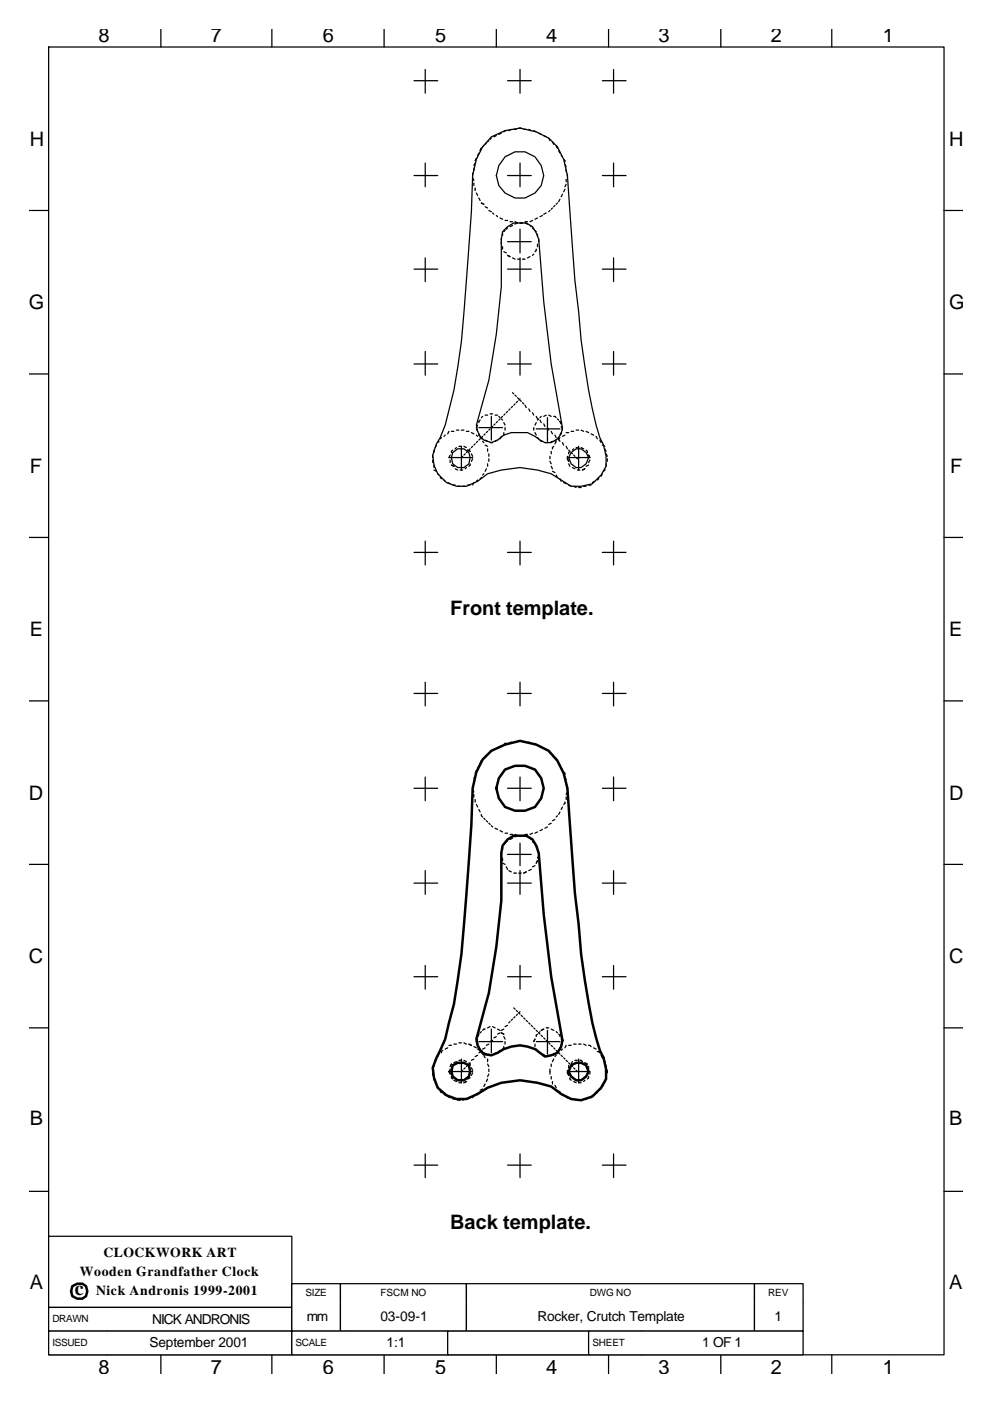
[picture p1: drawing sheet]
<svg xmlns="http://www.w3.org/2000/svg" width="210mm" height="297mm" viewBox="0 0 210 297" stroke-linecap="round" stroke-linejoin="round" font-family="sans-serif">
<g fill="none" stroke="#000" stroke-width=".26">
<path d="M10.3 10h190v277.2h-190zM34.1 6.2v3.8M57.7 6.2v3.8M81.5 6.2v3.8M105.3 6.2v3.8M129.1 6.2v3.8M152.9 6.2v3.8M176.5 6.2v3.8M6.3 44.6h4M200.3 44.6h4M6.3 79.3h4M200.3 79.3h4"/>
<path d="M6.3 113.9h4M200.3 113.9h4M6.3 148.6h4M200.3 148.6h4M6.3 183.3h4M200.3 183.3h4M6.3 217.9h4M200.3 217.9h4M6.3 252.6h4M200.3 252.6h4M34.1 287.2v4.1M57.7 287.2v4.1"/>
<path d="M81.5 287.2v4.1M105.3 287.2v4.1M129.1 287.2v4.1M152.9 287.2v4.1M176.5 287.2v4.1"/>
</g>
<path d="M10.3 262.1h51.6v15.1h-51.6z" fill-rule="evenodd" fill="#fff" stroke="#000" stroke-width=".26"/>
<path d="M61.9 272.2h10.3v3.9h-10.3z" fill-rule="evenodd" fill="#fff"/>
<path d="M61.9 276.1v-3.9h10.3v3.9" fill="none" stroke="#000" stroke-width=".26"/>
<path d="M72.2 272.2h26.8v3.9h-26.8z" fill-rule="evenodd" fill="#fff"/>
<path d="M72.2 276.1v-3.9h26.8v3.9" fill="none" stroke="#000" stroke-width=".26"/>
<path d="M99 272.2h61.1v3.9h-61.1z" fill-rule="evenodd" fill="#fff"/>
<path d="M99 276.1v-3.9h61.1v3.9" fill="none" stroke="#000" stroke-width=".26"/>
<path d="M160.1 272.2h10.3v3.9h-10.3z" fill-rule="evenodd" fill="#fff"/>
<path d="M160.1 276.1v-3.9h10.3v3.9" fill="none" stroke="#000" stroke-width=".26"/>
<path d="M10.3 277.2h13.5v5h-13.5z" fill-rule="evenodd" fill="#fff"/>
<path d="M23.8 277.2h-13.5v5h13.5" fill="none" stroke="#000" stroke-width=".26"/>
<path d="M23.8 277.2h38.1v5h-38.1z" fill-rule="evenodd" fill="#fff"/>
<path d="M23.8 277.2h38.1v5h-38.1" fill="none" stroke="#000" stroke-width=".26"/>
<path d="M61.9 276.1h10.3v6.1h-10.3z" fill-rule="evenodd" fill="#fff"/>
<path d="M61.9 276.1v6.1h10.3v-6.1" fill="none" stroke="#000" stroke-width=".26"/>
<path d="M72.2 276.1h26.8v6.1h-26.8z" fill-rule="evenodd" fill="#fff"/>
<path d="M72.2 276.1v6.1h26.8v-6.1" fill="none" stroke="#000" stroke-width=".26"/>
<path d="M99 276.1h61.1v6.1h-61.1z" fill-rule="evenodd" fill="#fff"/>
<path d="M99 276.1v6.1h61.1v-6.1" fill="none" stroke="#000" stroke-width=".26"/>
<path d="M160.1 276.1h10.3v6.1h-10.3z" fill-rule="evenodd" fill="#fff"/>
<path d="M160.1 276.1v6.1h10.3v-6.1" fill="none" stroke="#000" stroke-width=".26"/>
<path d="M10.3 282.2h12.5v5h-12.5z" fill-rule="evenodd" fill="#fff"/>
<path d="M22.8 282.2h-12.5v5h12.5" fill="none" stroke="#000" stroke-width=".26"/>
<path d="M22.8 282.2h39.1v5h-39.1z" fill-rule="evenodd" fill="#fff"/>
<path d="M22.8 282.2h39.1v5h-39.1" fill="none" stroke="#000" stroke-width=".26"/>
<path d="M61.9 282.2h11.4v5h-11.4z" fill-rule="evenodd" fill="#fff"/>
<path d="M73.3 282.2h-11.4v5h11.4" fill="none" stroke="#000" stroke-width=".26"/>
<path d="M73.3 282.2h21.7v5h-21.7z" fill-rule="evenodd" fill="#fff"/>
<path d="M73.3 282.2h21.7v5h-21.7" fill="none" stroke="#000" stroke-width=".26"/>
<path d="M95 282.2h29.9v5h-29.9z" fill-rule="evenodd" fill="#fff" stroke="#000" stroke-width=".26"/>
<path d="M124.9 282.2h11.4v5h-11.4z" fill-rule="evenodd" fill="#fff"/>
<path d="M136.3 282.2h-11.4v5h11.4" fill="none" stroke="#000" stroke-width=".26"/>
<path d="M136.3 282.2h34.1v5h-34.1z" fill-rule="evenodd" fill="#fff"/>
<g fill="none" stroke="#000" stroke-width=".26">
<path d="M87.8 17.1h5.1M90.2 14.7v5.1M107.7 17.1h5M110.3 14.7v5.1M127.8 17.1h5M130.2 14.7v5.1M87.8 37.2h5.1M90.2 34.6v5M100.3 36.7v.5M100.3 37.7l.2 .6M100.5 35.6v.6M100.5 38.8v.5"/>
<path d="M100.8 34.6l-.3 .5M100.8 39.9v.5M101.1 33.5l-.3 .5M101.6 32.5l-.3 .5M102.1 31.4l-.2 .5M102.7 30.9l-.3 .2M103.2 30.3l-.3 .3M103.7 29.8l-.2 .3M104.2 29l3-1.3 3.1-.5 3.5 .8 2.6 1.3 1.9 1.8 1.3 2.7 .8 3.4 1.6 22.2 .8 6.7a127.8 127.8 0 0 0 4.5 26.7l.8 1.6 .5 2.3v2.2l-1.1 1.8-1.8 1.9-2.4 .5h-2.1l-4.3-2.6-2.9-.8-3.7-.6-3.9 .6-2.9 .8-2.2 1.5a5.9 5.9 0 0 1-9.2-3.4l-.3-2.1 .8-2.4 .8-1.3 1.1-2.7a119.8 119.8 0 0 0 3.9-23.8 641.1 641.1 0 0 0 1.9-29.1l.8-3.4 1.3-2.7zM104.2 29.3l-.2 .2M105.3 28.8l-.5 .2M106.4 28.2l-.6 .3"/>
<path d="M107.2 33.2a5 5 0 0 1 7.9 2.7 5 5 0 0 1-5.8 6.1 5 5 0 0 1-3.9-3.7 5 5 0 0 1 1.8-5.1zM107.4 27.7h-.2l-.3 .3M107.7 37.2h5M108.5 27.4l-.6 .3M109 27.4h.5M110.1 27.2h.5M110.3 34.6v5M111.1 27.4h.6M112.2 27.4l.5 .3M113.2 27.7l.6 .3M114.3 28.2l.5 .3M115.4 28.8l.5 .2"/>
<path d="M116.4 29.3l.3 .5M117.2 30.1l.3 .5M118 30.9l.3 .5M118.5 31.9l.3 .6M119.1 33l.2 .2M119.6 33.8l.3 .2v.3M119.9 34.8l.2 .6M120.1 35.9v.5M120.1 38v.5M120.1 39.1l-.2 .5M120.4 37v.5M127.8 37.2h5"/>
<path d="M130.2 34.6v5M87.8 57.1h5.1M90.2 54.7v5M101.1 40.9l.2 .6M101.6 42l.3 .5M102.1 43l.6 .3M102.9 43.8l.6 .3M103.7 44.6l.5 .3M104.5 45.2l.3 .2M105.3 45.7l.3 .2M106.1 46.2l.5 .3M106.4 50.4v.6"/>
<path d="M106.4 51.2v.6M106.6 49.1l1.1-1 1.3-.8h2.7l1.3 .8 .8 1.3 .5 1.3 1.1 13.2 1.5 13.3 2.4 13.5a3.2 3.2 0 0 1-3.7 3.1l-3.7-2.1h-3.4l-1.6 .6-1.3 1-1.4 .5a3.6 3.6 0 0 1-3.1-3.7l2.6-9.5 1.6-9.8 1.1-10v-10.1zM106.6 49.4v.5M106.6 52.3v.5M106.9 53.4l.5 .2M107.2 46.7h.5M107.2 48.9l-.3 .2M107.7 48.3l-.3 .3M107.7 54.2l.5 .2M107.7 51.2h5M107.7 57.1h5M108.2 47h.5"/>
<path d="M108.7 47.8l-.5 .3M108.7 54.7l.6 .2M109.3 47l.5 .3h-.3l-.2 .2M109.8 54.9h.5M110.3 47.3h.6M110.3 48.6v5M110.3 54.7v5M110.9 54.9h.5M111.4 47h.5M111.4 47.3l.5 .2M112.4 47.8l.3 .3M112.4 54.4l-.5 .3"/>
<path d="M113 46.7l-.6 .3M113 48.3l.2 .3M113.2 53.9l-.2 .3M113.5 48.9l.3 .2M113.8 52.8v.3l-.3 .3M114 46.2l-.5 .3M114 49.7v.5M114 51.8v.5M114.3 50.7v.5M115.1 45.7l-.5 .2M115.9 45.2l-.5 .2M116.7 44.6l-.3 .3"/>
<path d="M117.2 44.1l-.3 .3M117.7 43.6l-.2 .2M118.3 43l-.3 .3M118.8 42.2l-.3 .6M119.3 41.2l-.2 .5M119.9 40.1l-.3 .6M127.8 57.1h5M130.2 54.7v5M87.8 77.2h5.1M90.2 74.5v5.1M107.7 77.2h5M110.3 74.5v5.1"/>
<path d="M127.8 77.2h5M130.2 74.5v5.1M91.8 96.5v.5M91.8 97.5v.6M92.1 95.4v.6M92.1 98.6v.5M92.1 99.7l.5 .2M92.6 94.4l-.3 .5M93.1 93.6l-.2 .2M93.7 92.8l-.3 .2M94.5 92.3l-.3 .2M95.2 91.5l-.2 .5"/>
<path d="M95.5 96.5l-.3 .5h5.1M95.5 97.5v.6M95.8 98.6l.5 .3M95.8 91.5h.5M96 96l1.1-.8h1.3l1.1 .8 .2 1-.2 1.3-1.1 .8h-1.3l-1.1-.8-.2-1.3zM96 95.4l-.2 .3v.3M96.6 99.4l.5 .3M96.8 94.9l-.2 .3M96.8 91.2h.6M97.4 94.6h.5v5.1M97.6 99.7h.6M97.9 91.2h.5"/>
<path d="M98.2 96.7l-.3 .3M98.4 94.6l.6 .3M98.7 96.2l-.3 .3M99 99.1l-.3 .3M99 91.5h.5M99.2 95.4l.5 .3M99.2 95.7l-.2 .3M99.7 98.3v.3l-.2 .3M99.7 95.2l-.2 .2M100 96.2l.3 .5M100 91.7l.5 .3M100.3 97.3l-.3 .5"/>
<path d="M100.3 94.6l-.3 .3M100.8 94.1l-.3 .3M101.1 92.3l.2 .2M101.1 90.9l.2 .6M101.3 90.1l-.2 .6M101.3 93.6l-.2 .2M101.6 90.7h5M101.6 92v.3l.3 .2M101.9 92.8l.2 .2M101.9 89.1l-.3 .2v.3M101.9 93l-.3 .3M102.4 93.6l.3 .2"/>
<path d="M102.4 88.3l-.3 .2M102.4 92.5l-.3 .3 .3 .2M102.9 94.4l.6 .2M102.9 88h.6M102.9 93.3l.6 .3M102.9 92l-.2 .3M103.2 99.4l-.3 .5M103.5 95.2v.5M103.5 98.3v.6M103.5 91.5l-.3 .2M103.7 96.2v.5M103.7 97.3v.5"/>
<path d="M104 87.8h.5M104 93.8h.5M104 90.9l-.3 .3M104.2 88.3v5M104.5 90.4l-.3 .3M105 88h.6M105 89.9l-.2 .2M105.6 93.3l-.6 .3M105.6 89.3l-.3 .3M105.8 88.3l.3 .2M106.1 88.8l-.3 .3M106.4 88.8l.2 .3"/>
<path d="M106.4 92.5l-.3 .5M106.6 88.3l-.2 .2M106.9 89.6l.3 .5M106.9 91.7v.6M107.2 90.7v.5M107.2 87.8l-.3 .2M107.7 87.2l-.3 .3M108.2 86.7l-.3 .3M108.7 86.2l-.2 .2M108.7 83.3l.3 .2M109.3 85.6l-.3 .3M109.3 83.8l.2 .2"/>
<path d="M109.8 85.1l-.3 .3M109.8 84.3l.3 .3M110.3 84.6l-.2 .2M110.3 84.8l.3 .3M110.9 85.4l.2 .2M111.4 85.9l.3 .5M112.2 86.7l.2 .5M113 87.5l.2 .5M113.2 90.7v.5M113.5 91.7l.3 .6M113.8 89.6l-.3 .5M113.8 88.3l.2 .5"/>
<path d="M113.8 90.9h5M114 92.8l.3 .2M114.3 88.8l-.3 .3M114.6 93.3l.2 .3h.3M114.6 89.1l.2 .5M114.8 88.3l-.2 .2M115.4 89.9l.2 .5M115.6 93.8h.6M115.9 88l-.5 .3M116.2 90.7l.2 .5M116.2 88.5v5.1M116.4 88l.5 .3"/>
<path d="M116.7 96.7v.6M116.7 97.8l.2 .5M116.9 95.7v.5M116.9 98.9l.3 .5M116.9 91.5l.3 .5M117.2 99.9l.5 .3M117.2 93.6l-.5 .2M117.5 94.6l-.3 .3v.3M117.5 88.3h.2l.3 .2M117.7 92.3l.3 .5M118 93.6l-.3 .5M118 93.3l-.3 .3"/>
<path d="M118.3 88.8l.2 .3M118.5 93v.3M118.5 92.8l-.2 .2M118.5 93l.3 .6M118.8 92.8l-.3 .2M118.8 89.3l.3 .6M119.1 90.4l.2 .8M119.1 91.7l-.3 .6M119.3 93.8l.3 .6M119.9 92.3l-.6 .2M120.1 91.7h.5M120.1 94.6l.3 .6"/>
<path d="M120.4 96.7v.6l.2 .5M120.6 95.4l.3 .3-.3 .3v.2M120.6 98.3l.3 .6M121.2 96l1-.8h1.1l1.1 .8 .5 1-.5 1.3-1.1 .8h-1.1l-1-.8-.6-1.3zM121.2 91.5h.5M121.2 96l.2 .2M121.4 99.1l.6 .3M121.7 95.2l-.3 .2M121.7 96.5l.3 .2M122.2 94.9h.6M122.2 91.2h.6M122.2 97l.3 .3"/>
<path d="M122.5 99.7h.5M122.8 94.6v5.1M123.3 94.9l.5 .3M123.3 91.2l.5 .3M124.1 99.4l-.5 .3M124.4 95.4l.2 .3v.3M124.4 91.5l.5 .2M124.9 96.5l.2 .5h-4.7M124.9 98.6l-.5 .3M125.1 97.5l-.2 .6M125.4 92l.5 .3M126.5 92.5l.2 .5"/>
<path d="M127.3 93.3l.2 .5M127.8 94.4l.5 .2M128.3 95.2l.3 .5M128.3 99.4v.3l-.2 .2M128.6 96.2l.3 .5M128.6 98.3v.6M128.9 97.3v.5M87.8 117.1h5.1M90.2 114.7v5.1M92.9 100.5l.2 .2M93.4 101.2l.3 .3M94.2 101.8l.3 .2"/>
<path d="M95 102.3l.5 .3M96 102.8h.6M97.1 103.1h.5M98.2 103.1h.5M99.2 102.8h.5M100.5 102.3l-.2 .5M101.3 101.8l-.2 .2M102.1 101.2l-.2 .3M102.7 100.5l-.3 .2M107.7 117.1h5M110.3 114.7v5.1M118 100.7l.3 .5"/>
<path d="M118.8 101.5l.3 .5M119.6 102.3l.5 .3M120.6 102.8l.6 .3M121.7 103.1l.5 .3M122.8 103.4h.5M123.8 103.1h.6M124.9 102.8h.5M126.2 102l-.5 .3M127 101.2v.3l-.3 .3M127.8 100.5l-.3 .5M127.8 117.1h5M130.2 114.7v5.1"/>
<path d="M87.8 147h5.1M90.2 144.6v5.1M103.7 159.7l-.2 .3M104.2 159.2l-.2 .3M105.3 158.7l-.5 .2M106.4 158.1l-.6 .3M107.4 157.6h-.2l-.3 .3M107.7 147h5M108.5 157.3l-.6 .3M109 157.3h.5M110.1 157.1h.5M110.3 144.6v5.1"/>
<path d="M111.1 157.3h.6M112.2 157.3l.5 .3M113.2 157.6l.6 .3M114.3 158.1l.5 .3M115.4 158.7l.5 .2M116.4 159.2l.3 .5M117.2 160l.3 .5M127.8 147h5M130.2 144.6v5.1M87.8 167.1h5.1M90.2 164.7v5.1M100.3 166.6v.5"/>
<path d="M100.3 167.4l.2 .5M100.5 165.5v.6M100.5 168.5v.5M100.8 169.5v.5M100.8 164.5l-.3 .5M101.1 163.4l-.3 .6M101.1 170.6l.2 .5M101.6 162.4l-.3 .5M101.6 171.6l.3 .6M102.1 161.3l-.2 .5M102.1 172.7v.2l.3 .3M102.7 160.8l-.3 .2"/>
<path d="M102.7 173.5l.2 .2M103.2 160.2l-.3 .3M103.2 174l.3 .3M103.7 174.5l.3 .3M104.2 175.1l.3 .2M105 175.6l.6 .3M106.1 176.1l.5 .3M106.6 179.6v.5M107.2 176.7h.5M107.2 178.8l-.3 .2M107.7 167.1h5M107.7 178.2l-.3 .3"/>
<path d="M108.2 176.9h.5M108.7 177.7l-.5 .3M109.3 176.9l.5 .3h-.3l-.2 .2M110.3 164.7v5.1M110.3 178.8v4.7M110.3 177.2h.6M111.4 176.9h.5M111.4 177.2l.5 .2M112.4 177.7l.3 .3M113 176.7l-.6 .2M113 178.5l.5 .3M113.8 179.3l.2 .3v.2"/>
<path d="M114 176.4l-.5 .3M115.1 175.9l-.5 .2M116.2 175.3l-.6 .3M116.9 174.5l-.5 .3M117.7 173.7l-.5 .3M118 160.8l.3 .5M118.3 172.9l-.3 .3M118.5 161.8l.3 .6M118.8 172.2l-.3 .5M119.1 162.9l.2 .3M119.3 171.1l-.2 .5M119.6 163.7l.3 .3v.2"/>
<path d="M119.9 170v.3l-.3 .3M119.9 164.7l.2 .6M120.1 165.8v.5M120.1 169v.5M120.4 166.9v.5M120.4 167.9l-.3 .6M127.8 167.1h5M130.2 164.7v5.1M87.8 187.2h5.1M90.2 184.6v5M106.4 180.6v.8M106.6 181.9v.6"/>
<path d="M106.6 183l.6 .3M107.4 183.8l.3 .5M107.7 181.2h5M107.7 187.2h5M107.9 184.6l.6 .3M109 185.1h.5M110.1 185.1h.5M110.3 184.6v5M111.7 184.9l-.6 .2M112.7 184.3l-.5 .3M113.5 183.5l-.5 .3M114 180.4l.3 .5"/>
<path d="M114 182.5l-.2 .5M114.3 181.4l-.3 .5M127.8 187.2h5M130.2 184.6v5M87.8 207.1h5.1M90.2 204.7v5M101.6 219.3l-.3 .5M102.1 218.7l-.2 .3M102.9 218.2h-.2l-.3 .3M104 217.7l-.5 .2M104.2 218.2v5M104.5 217.7l.5 .2"/>
<path d="M105.3 219.8l-.5 .2M105.6 218.2l.5 .3M106.1 219l-.5 .3M106.4 219l.5 .3M106.9 219.8l.3 .5M106.9 218.2l-.5 .3M107.7 217.4l-.5 .3M107.7 207.1h5M108.2 216.6l-.3 .3M108.7 216.1l-.2 .2M109 213.7l.3 .3M109.3 215.5l-.3 .3"/>
<path d="M109.5 214.2l.3 .3M109.8 215l-.3 .3M110.3 204.7v5M110.3 214.5l-.2 .3 .2 .2M110.6 215.3l.3 .2M111.1 215.8l.3 .3M111.7 216.3l.2 .3M112.2 216.9l.2 .2M112.7 217.4l.3 .3M113.2 217.9l.3 .3M113.8 218.5l.2 .2M114 219.3l-.2 .2v.3"/>
<path d="M114.6 218.7l-.3 .3 .3 .3M114.8 219.5l.3 .3M115.4 218.2l-.6 .3M115.9 217.9h.5M116.2 218.5v5M116.9 218.2l.6 .3M118 218.7l.3 .3M118.5 219.3l.3 .2v.3M127.8 207.1h5M130.2 204.7v5M91.8 226.7v.5M91.8 227.5v.5"/>
<path d="M92.1 225.6v.5M92.1 228.5v.5M92.3 229.6l.3 .5M92.6 224.5l-.3 .3v.3M92.9 230.4l.2 .5M93.1 223.5l-.2 .5M93.4 231.4l.3 .3M93.9 222.7l-.2 .3v.2M94.2 232l.3 .2M95 222.2l-.5 .2M95 232.5l.5 .2M95.2 227.2l.3 .5"/>
<path d="M95.2 221.6h.6M95.2 227.2h5.1M95.5 226.7l-.3 .5M95.8 228.2v.3l.2 .3M95.8 225.6l-.3 .5M96 233h.6M96.3 229l.5 .3M96.3 221.4h.5M96.8 225.1l-.5 .2M97.1 233.3h.5M97.4 224.8h.5M97.4 221.1h.5"/>
<path d="M97.9 224.5v5.1h-.5M98.2 226.9l-.3 .3M98.4 224.8l.6 .3M98.4 221.1l.6 .3M98.7 233l-.5 .3M98.7 226.4l-.3 .3M99 229.3l-.6 .3M99.2 225.9l-.2 .2M99.5 225.3l.2 .3v.3M99.5 221.4l.5 .2M99.7 228.5l-.5 .3M99.7 232.7l-.5 .3"/>
<path d="M99.7 225.3l-.2 .3M100 226.4l.3 .5M100.3 227.5l-.3 .5M100.5 221.9l.6 .3M100.5 232.2l-.2 .5M100.5 224.5l-.5 .3M101.3 222.4l.6 .3M101.3 220.3l-.2 .5 .2 .6M101.3 223.7l-.5 .3M101.6 221.9v.3l.3 .2M101.6 223.2l.5-.2 .3 .5M101.6 231.7l-.5 .3"/>
<path d="M101.6 220.8h5M102.1 222.7l.3 .3M102.4 230.9l-.5 .3M102.7 223.2l.5 .3M102.7 223.7l.2 .6M102.9 229.8l-.2 .6M102.9 222.2l-.5 .2M103.5 224.5v.6M103.5 225.6l.2 .5M103.5 228.8l-.3 .5M103.7 226.7v.5M103.7 223.5l.5 .2"/>
<path d="M103.7 227.7l-.2 .5M103.7 221.4l-.5 .2M104.5 220.6l-.5 .2M105.3 223.2l-.5 .3M106.1 222.7l-.3 .3M106.9 221.9v.3l-.3 .2M107.2 220.8v.6M113.5 220.3l-.3 .5M113.5 221.4v.5M113.8 220.8h5M113.8 222.4l.2 .3M114.3 223l.3 .2"/>
<path d="M115.1 223.5l.5 .2M115.4 220l.2 .3M115.9 220.6l.3 .2M116.4 221.1l.3 .3M116.7 226.7v1M116.7 223.7l-.5 .3M116.9 225.6v.5M116.9 228.2v.6M116.9 221.6l.3 .3M117.2 229.3v.5M117.5 224.5l-.3 .6M117.5 222.2l.2 .2"/>
<path d="M117.7 223.5l-.5 .2M117.7 230.1l.3 .5M118 223.7l-.3 .3M118 222.7l.3 .3-.3 .2M118.3 231.2l.2 .2h.3M118.5 223l-.2 .2M118.5 223.2l.3 .3M118.8 222.2v.2l-.3 .3M119.1 232l.5 .2M119.1 220.3l.2 .5M119.1 223.7l.2 .3M119.3 222.4l-.2 .3"/>
<path d="M119.3 221.1l-.2 .5M119.6 224.3l.3 .2M120.1 221.6l-.2 .6M120.1 232.5l.3 .2h.2M120.1 224.8l.3 .3M120.4 226.9v.6l.2 .5M120.4 227.2h4.7v.5M120.6 225.9v.5M120.6 221.6h.6M120.6 225.3l.3 .3M120.9 228.5v.3l.3 .2M121.2 233h.5"/>
<path d="M121.2 225.9l.2 .2M121.4 225.1l-.2 .5M121.7 229.3l.5 .3M121.7 221.4h.5M121.7 226.4l.3 .3M122 224.8h.5M122.2 233.3h.6M122.2 226.9l.3 .3M122.8 224.5v5.1h.5M122.8 221.4h.5M123 224.8h.3l.3 .3M123.8 221.4l.6 .2"/>
<path d="M123.8 233l-.5 .3M124.1 225.3l.5 .3M124.1 229l-.3 .3M124.9 226.1v.6M124.9 228.2v.3l-.3 .3M124.9 221.6h.2l.3 .3M124.9 232.7l-.5 .3M125.7 232.2l-.3 .5M125.9 222.2l.6 .2M126.7 223h.3l.3 .2M126.7 231.7l-.5 .3M127.5 223.7l.3 .6"/>
<path d="M127.5 230.9l-.5 .3M128.1 224.8l.2 .3v.2M128.1 230.1l-.3 .3M128.3 229v.6M128.6 225.9v.5M128.6 228v.5M128.9 226.9v.6M87.8 247h5.1M90.2 244.7v5M107.7 247h5M110.3 244.7v5M127.8 247h5"/>
<path d="M130.2 244.7v5M136.3 282.2h34.1v5h-34.1"/>
</g>
<path d="M102.4 161l1.8-1.8 3-1.3 3.1-.8 3.5 .8 2.6 1.3 1.9 2.1 1.3 2.7 .8 3.1 1.6 22.3 .8 6.6a127.8 127.8 0 0 0 4.5 26.7l.8 1.6 .5 2.4v2.1l-1.1 1.8a5.6 5.6 0 0 1-8.4 1.4l-2.2-1.6-2.9-.8a15.1 15.1 0 0 0-12.7 2.4 6.1 6.1 0 0 1-8.4-1.4l-.8-2.1-.3-2.1 .8-2.1 1.9-4 1.8-7.4a178.3 178.3 0 0 0 2.7-23.3l1-14.8 .3-7.7 .8-3.4zM107.2 163.2l2.1-.8a4.9 4.9 0 0 1 6.1 4.7 4.9 4.9 0 0 1-6.1 4.8l-2.1-.8a5.2 5.2 0 0 1 0-7.9zM107.7 178l1.3-.8h2.7l1.3 .8 .8 1.3 .5 1.6 1.1 13 1.5 13.2 2.4 13.5-.2 1.3-.8 1.3-1.4 .5-1.3 .3a7.4 7.4 0 0 0-10-.8l-1.4 .5-1.5-.2-.8-.8-.6-1.1-.2-1.3 2.6-9.8 1.6-9.8 1.1-9.8v-10l.2-1.6zM96 225.9l1.1-.6h1.3l1.1 .6 .2 1.3-.2 1-1.1 .8h-1.3l-1.1-.8-.2-1zM121.2 225.9l1-.6h1.1l1.1 .6 .5 1.3-.5 1-1.1 .8h-1.1l-1-.8-.6-1zM15.3 272.7l1.1-.5h1.1l.8 .5 .2 1.1-.2 1-.8 .5h-1.1l-1.1-.5-.2-1z" fill="none" stroke="#000" stroke-width=".53"/>
<g font-size="4.2">
<text x="20.9" y="8.9">8</text>
<text x="44.7" y="8.9">7</text>
<text x="68.5" y="8.9">6</text>
<text x="92.3" y="8.9">5</text>
<text x="115.9" y="8.9">4</text>
<text x="139.7" y="8.9">3</text>
<text x="163.5" y="8.9">2</text>
<text x="187.3" y="8.9">1</text>
<text x="6.3" y="30.9">H</text>
<text x="201.3" y="30.9">H</text>
<text x="6.1" y="65.5">G</text>
<text x="201.3" y="65.5">G</text>
<text x="6.3" y="100.2">F</text>
<text x="201.6" y="100.2">F</text>
<text x="95.5" y="130.4">Front template.</text>
<text x="6.3" y="134.8">E</text>
<text x="201.3" y="134.8">E</text>
<text x="6.1" y="169.5">D</text>
<text x="201.3" y="169.5">D</text>
<text x="6.1" y="204.2">C</text>
<text x="201.3" y="204.2">C</text>
<text x="6.3" y="238.6">B</text>
<text x="201.3" y="238.6">B</text>
<text x="95.5" y="260.5">Back template.</text>
<text x="6.3" y="273.2">A</text>
<text x="15.9" y="274.5">c</text>
<text x="201.3" y="273.2">A</text>
<text x="20.9" y="291.2">8</text>
<text x="44.7" y="291.2">7</text>
<text x="68.5" y="291.2">6</text>
<text x="92.3" y="291.2">5</text>
<text x="115.9" y="291.2">4</text>
<text x="139.7" y="291.2">3</text>
<text x="163.5" y="291.2">2</text>
<text x="187.3" y="291.2">1</text>
</g>
<g font-size="2.9">
<text x="22" y="266.6">CLOCKWORK ART</text>
<text x="16.9" y="270.6">Wooden Grandfather Clock</text>
<text x="20.4" y="274.5">Nick Andronis 1999-2001</text>
<text x="32.3" y="280.6">NICK ANDRONIS</text>
<text x="65.1" y="280.1">mm</text>
<text x="80.7" y="280.1">03-09-1</text>
<text x="114" y="280.1">Rocker, Crutch Template</text>
<text x="164.3" y="280.1">1</text>
<text x="31.7" y="285.7">September 2001</text>
<text x="82" y="285.7">1:1</text>
<text x="149" y="285.7">1 OF 1</text>
</g>
<g font-size="2.1">
<text x="64.8" y="274.8">SIZE</text>
<text x="80.7" y="274.8">FSCM NO</text>
<text x="125.1" y="274.8">DWG NO</text>
<text x="163" y="274.8">REV</text>
<text x="11.1" y="280.4">DRAWN</text>
<text x="11.1" y="285.4">ISSUED</text>
<text x="62.7" y="285.4">SCALE</text>
<text x="125.7" y="285.4">SHEET</text>
</g>
</svg>
